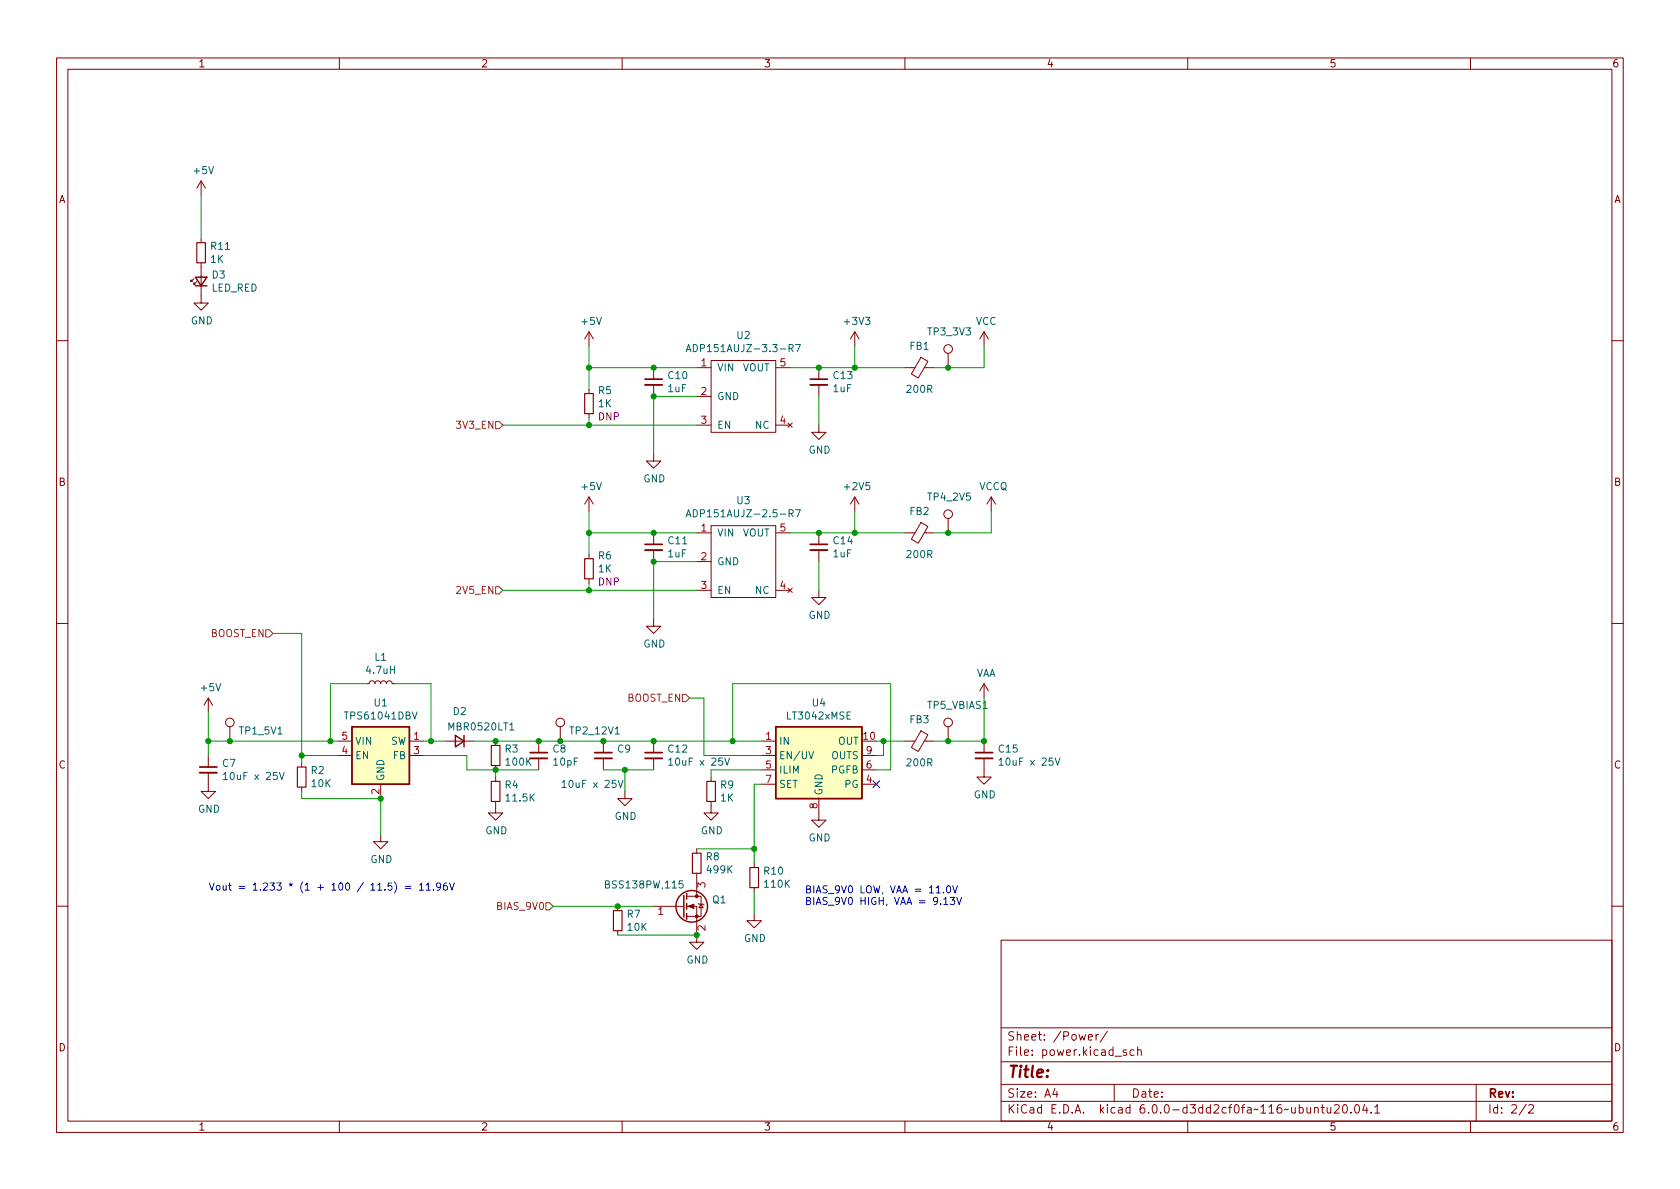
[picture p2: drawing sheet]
<svg xmlns="http://www.w3.org/2000/svg" width="297mm" height="210mm" viewBox="0 0 297 210" stroke-linecap="round" stroke-linejoin="round" font-family="sans-serif">
<g fill="none" stroke="#840000" stroke-width=".18">
<path d="M10 10.2h277v190.1h-277zM12 12.2h273v186.1h-273zM60 10.2v2M110 10.2v2M160 10.2v2M210 10.2v2M260 10.2v2M35.6 32l-.8 1.3M35.6 32v2.5M35.6 32l.7 1.3M34.3 49.3l-.5 .5v-.3v.3h.2M34.8 49.8l-.5 .5v-.3v.3h.2"/>
<path d="M35.6 46.5v7.1h1.2l-1.2 1.3-1.3-1.3h1.3M35.6 42.2v.7M104.1 58.7v2.5M104.1 58.7l-.7 1.2M104.1 58.7l.8 1.2M151.1 58.7v2.5M151.1 58.7l-.7 1.2M151.1 58.7l.8 1.2M174 58.7v2.5M174 58.7l-.8 1.2M174 58.7l.8 1.2M10 60.2h2"/>
<path d="M104.1 68.8v.8M104.1 73.1v.8M115.6 65v2.1M115.6 68.1v2M123.2 65h2.5M123.2 70.1h2.5M123.2 75.2h2.5M125.7 63.7h11.5v12.7h-11.5zM137.2 65h2.5M137.2 75.2h2.5M139.3 74.8l.8 .8M140.1 74.8l-.8 .8"/>
<path d="M144.8 75.2v1.2h1.2l-1.2 1.3-1.3-1.3h1.3M144.8 65v2.1M144.8 68.1v2M160 65h1.8M162.8 63.2l1.3 .7-1.7 2.9-1.3-.7zM163.4 65h1.7M167.6 62.5v2.5M285 60.2h2M104.1 87.9v2.5M104.1 98v.8M104.1 87.9l-.7 1.2M104.1 87.9l.8 1.2"/>
<path d="M115.6 80.3v1.2h1.2l-1.2 1.3-1.3-1.3h1.3M115.6 94.2v2.1M115.6 97.3v2M123.2 94.2h2.5M123.2 99.3h2.5M125.7 93h11.5v12.7h-11.5zM137.2 94.2h2.5M144.8 94.2v2.1M144.8 97.3v2M151.1 87.9l-.7 1.2M151.1 87.9v2.5M151.1 87.9l.8 1.2"/>
<path d="M160 94.2h1.8M162.8 92.4l1.3 .7-1.7 3-1.3-.8zM163.4 94.2h1.7M167.6 91.7v2.5M175.3 87.9l-.8 1.2M175.3 87.9v2.5M175.3 87.9l.7 1.2M10 110.2h2M104.1 102.4v.7M115.6 109.5v1.2h1.2l-1.2 1.3-1.3-1.3h1.3M123.2 104.4h2.5M137.2 104.4h2.5"/>
<path d="M139.3 104l.8 .8M140.1 104l-.8 .8M144.8 104.4v1.3h1.2l-1.2 1.2-1.3-1.2h1.3M285 110.2h2M36.8 136.6v3.3h1.3l-1.3 1.3-1.2-1.3h1.2M36.8 123.4l-.7 1.3M36.8 123.4v2.6M36.8 133.6v2M36.8 123.4l.8 1.3M40.6 128.5v2.6M53.3 134.9v.7M53.3 139.2v.7"/>
<path d="M59.7 131.1h2.5M59.7 133.6h2.5M64.8 120.9h.5l.1-.4 .4-.1 .3 .1 .2 .4 .1-.3 .3-.2 .4 .1 .2 .4 .2-.4 .4-.1 .3 .2 .1 .3 .2-.4 .3-.1 .4 .1 .1 .4h.5M67.3 138.7v2.5M72.4 131.1h2.5M72.4 133.6h2.5M78.7 131.1h5.1M87.6 131.1v.7M87.6 135.4v.7M87.6 137.4v.8M95.2 131.1v2M95.2 134.1v2"/>
<path d="M99.1 128.5v2.6M106.7 131.1v2M106.7 134.1v2M110.5 139.9v1.3h1.3l-1.3 1.3-1.3-1.3h1.3M115.6 131.1v2M115.6 134.1v2M125.7 137.4v.8M134.6 131.1h2.6M134.6 133.6h2.6M134.6 138.7h2.6M134.6 136.1h2.6M152.4 133.6h2.5"/>
<path d="M152.4 138.7h2.5M152.4 136.1h2.5M160 131.1h1.8M162.8 129.2l1.3 .7-1.7 3-1.3-.7zM163.4 131.1h1.7M167.6 128.5v2.6M174 134.1v3.3h1.3l-1.3 1.3-1.3-1.3h1.3M174 120.9l-.8 1.3M174 120.9v2.5M174 131.1v2M174 120.9l.8 1.3M67.3 147.6v1.2h1.3l-1.3 1.3-1.3-1.3h1.3"/>
<path d="M87.6 141.7v2.1h1.3l-1.3 1.2-1.2-1.2h1.2M121.4 158.5h2.6v3.5h-2.6M123.2 150.1v.8M123.2 154.4v4.1M123.4 159.8l.2 .1h.7l.2 .1M124 159.9l.3 .6h-.7zM125.7 141.7v2.1h1.3l-1.3 1.2-1.2-1.2h1.2M133.3 152.6v.8M133.3 157v.7M144.8 141.2v3.8h1.2l-1.2 1.3-1.3-1.3h1.3M10 160.2h2M109.2 160.3v.7"/>
<path d="M109.2 164.6v.7M115.6 160.3h5.3M121.4 160.3h1.8v6.3h1.3l-1.3 1.3-1.3-1.3h1.3M133.3 161.5v1.3h1.3l-1.3 1.3-1.2-1.3h1.2M177 166.3h108v32h-108zM285 160.2h2M60 198.3v2M110 198.3v2M160 198.3v2M177 194.8h108M177 191.8h108M177 187.8h108"/>
<path d="M177 181.8h108M186.5 192.5l-.4 1h1M186.9 193v1M192.4 183.4l.7-.1v-.3l-.5-.1-.2 .2 .1 .8h.6M193.8 182.9v1M194.2 182.9l-.3 .1-.1 .2M195.8 182.4l-1.3 1.9M197 191.8v3M199.1 185.7l-.3-.1-.2 .2v.3l.5 .1v.4h-.5M200.5 185.7l-.4-.1-.3 .3v.4l.1 .3h.6M201.1 185.8l.3-.2 .3 .1 .1 .9M201.1 185.1v1.5"/>
<path d="M210 198.3v2M232.4 196l.2-.2 .4 .1 .1 .9M232.4 195.8v1M233.6 195.8h.5M233.8 195.3v1.3l.3 .2M234.6 195.8l.1 1h.4l.2-.1M235.3 195.8v1M235.9 195.5l.6-.2 .2 .2 .1 .3-.9 1h.9M237.6 195.4l.1-.1a.81 .81 0 0 1 .6 .7 .81 .81 0 0 1-.3 .8h-.1a.81 .81 0 0 1-.6-.6 .81 .81 0 0 1 .3-.8zM238.9 196.7v.1M239.7 195.4l.2-.1a.81 .81 0 0 1 .5 .7 .81 .81 0 0 1-.3 .8h-.1a.81 .81 0 0 1-.6-.6 .81 .81 0 0 1 .3-.8zM241.3 195.3l-.4 1h1"/>
<path d="M241.6 195.8v1M242.4 196.7v.1M243.1 195.8l.4-.5v1.5M243.1 196.8h.8M260 198.3v2M261 191.8v6.5M269.9 195.3l-1.3 1.9M270.3 195.5l.6-.2 .2 .2 .1 .3-1 1h1"/>
<circle cx="167.6" cy="61.7" r=".76"/>
<circle cx="167.6" cy="90.9" r=".76"/>
<circle cx="40.6" cy="127.8" r=".76"/>
<circle cx="99.1" cy="127.8" r=".76"/>
<circle cx="167.6" cy="127.8" r=".76"/>
</g>
<path d="M114 68.1h3.1M143.3 68.1h3M114 97.3h3.1M143.3 97.3h3M35.3 136.6h3.1M93.7 134.1h3.1M105.2 134.1h3M114 134.1h3.1M172.5 134.1h3" fill="none" stroke="#840000" stroke-width=".33"/>
<path d="M114 67.1h3.1M143.3 67.1h3M114 96.3h3.1M143.3 96.3h3M35.3 135.6h3.1M93.7 133.1h3.1M105.2 133.1h3M114 133.1h3.1M172.5 133.1h3" fill="none" stroke="#840000" stroke-width=".3"/>
<path d="M34.8 42.9h1.5v3.6h-1.5zM103.4 69.6h1.5v3.5h-1.5zM103.4 98.8h1.5v3.6h-1.5zM52.6 135.6h1.5v3.6h-1.5zM86.9 131.8h1.5v3.6h-1.5zM86.9 138.2h1.5v3.5h-1.5zM125 138.2h1.5v3.5h-1.5zM122.4 150.9h1.6v3.5h-1.6zM132.6 153.4h1.5v3.6h-1.5zM108.5 161h1.5v3.6h-1.5z" fill="none" stroke="#840000" stroke-width=".2"/>
<g fill="#ffffc2" stroke="#ffffc2" stroke-width=".18">
<path d="M137.2 128.5h15.2v12.7h-15.2z"/>
<path d="M62.2 128.5h10.2v10.2h-10.2z"/>
</g>
<g fill="none" stroke="#840000" stroke-width=".25">
<path d="M34.5 49h2.1l-1 1.5zM34.5 50.5h2.1M62.2 128.5h10.2v10.2h-10.2zM80.5 130l1.5 1.1-1.5 1zM82 130v2.1M137.2 128.5h15.2v12.7h-15.2zM120.9 158.4v3.8M121.4 158v1M121.4 159.8v1M121.4 161.5v1.1"/>
<circle cx="122.3" cy="160.3" r="2.79"/>
</g>
<g fill="none" stroke="#006464" stroke-width=".18">
<path d="M121.3 62.2l.4-1.3 .5 1.3M121.4 61.8h.6M140.7 60.9h.8l-.5 1.3M121.3 91.4l.4-1.3 .5 1.3M121.4 91h.6M140.7 90.1h.8l-.5 1.3M39.5 136.9l.4-.3v1.3M39.5 137.9h.7M49.4 136.6l.4 1.3 .5-1.3M90.1 129.1h.8M99.4 138.3l.3-.3v1.3M99.4 139.3h.7"/>
<path d="M109.3 138l.4 1.3 .4-1.3M118.2 134.4l.4-.4v1.3M118.2 135.3h.8M128.1 134l.5 1.3 .4-1.3M143 132.9l.4 1.3 .5-1.3M176.6 134.4l.4-.4v1.3M176.6 135.3h.8M186.6 134l.4 1.3 .4-1.3M120.7 155.8h-.6v.6l.1-.2 .5 .1 .1 .2-.1 .4-.2 .1-.4-.1"/>
</g>
<g fill="#840000" stroke="#840000" stroke-width=".18">
<path d="M121.7 160.3l1-.4v.7z"/>
<circle cx="123.2" cy="162" r=".25"/>
<circle cx="123.2" cy="158.5" r=".25"/>
</g>
<path d="M87.6 74.5h.7l.6 .7-.6 .6h-.7zM47 111.4h.6l.7 .6-.7 .6h-.6zM87.6 103.8h.7l.6 .6-.6 .6h-.7zM120.6 122.8h.7l.6 .6-.6 .7h-.7zM96.5 159.6h.7l.6 .7-.6 .6h-.7z" fill="none" stroke="#725600" stroke-width=".18"/>
<g fill="none" stroke="#0000c2" stroke-width=".18">
<path d="M69.3 156.1h-.6l-.1 .6 .2-.1 .4 .1 .1 .2v.4l-.2 .1-.5-.1M69.7 156a1.46 1.46 0 0 1 0 1.9M71.7 156.7h.9M71.7 157.1h.9M74.2 156.5l.3-.4v1.3M74.2 157.4h.7M75.4 156.5l.3-.4v1.3M75.4 157.4h.7M76.6 157.3v.1M77.9 156.7l-.2 .2h-.4l-.1-.2 .1-.5 .4-.1 .1 .2a.84 .84 0 0 1-.3 1.1h-.2M79 156.1l-.4 .1a.86 .86 0 0 0 0 1.2l.5-.1v-.4l-.2-.3h-.3l-.2 .3M79.5 156.1l.4 1.3 .4-1.3"/>
<path d="M166.8 157.8v.1M166.9 159l.3-.3v1.2M166.9 159.9h.7M167.5 156.7l.2-.1a.68 .68 0 0 1 .4 .7 .68 .68 0 0 1-.4 .6 .84 .84 0 0 1-.2-1.2zM168 158.7h.8l-.4 .5 .3 .1v.5l-.1 .1-.6-.1M168.4 156.6l.5 1.3 .4-1.3M169.2 158.7l.4 1.2 .4-1.2"/>
</g>
<g fill="none" stroke="#009600" stroke-width=".18">
<path d="M35.6 34.5v7.7M88.9 75.2h34.3M104.1 61.2v7.6M104.1 73.9v1.3M104.1 65h19.1M123.2 70.1h-7.6v10.2M139.7 65h20.3M144.8 70.1v5.1M151.1 61.2v3.8M174 61.2v3.8h-8.9M104.1 90.4v7.6M104.1 94.2h19.1"/>
<path d="M123.2 99.3h-7.6v10.2M139.7 94.2h20.3M144.8 99.3v5.1M151.1 90.4v3.8M175.3 90.4v3.8h-10.2M48.3 112h5v22.9M88.9 104.4h34.3M104.1 103.1v1.3M36.8 131.1h22.9M36.8 126v7.6M53.3 139.9v1.3h14v6.4M53.3 133.6h6.4"/>
<path d="M64.8 120.9h-6.4v10.2M69.8 120.9h6.4v10.2M74.9 131.1h3.8M74.9 133.6h7.6v2.5h12.7M83.8 131.1h50.8M87.6 136.1v1.3M106.7 136.1h8.9M110.5 136.1v3.8M121.9 123.4h2.6v10.2h10.1M129.5 131.1v-10.2h28v15.2h-2.6M134.6 136.1h-8.9v1.3M134.6 138.7h-1.3v13.9"/>
<path d="M154.9 131.1h5.1M156.2 131.1v2.5h-1.3M174 123.4v7.7h-8.9M123.2 150.1h10.1M133.3 157.7v3.8M97.8 160.3h17.8M109.2 165.3h14"/>
</g>
<path d="M154.3 138.1l1.2 1.2M155.5 138.1l-1.2 1.2" fill="none" stroke="#000084" stroke-width=".18"/>
<g fill="#009600" stroke="#009600" stroke-width=".18">
<circle cx="76.2" cy="131.1" r=".46"/>
<circle cx="53.3" cy="133.6" r=".46"/>
<circle cx="58.4" cy="131.1" r=".46"/>
<circle cx="87.6" cy="136.1" r=".46"/>
<circle cx="67.3" cy="141.2" r=".46"/>
<circle cx="104.1" cy="75.2" r=".46"/>
<circle cx="104.1" cy="65" r=".46"/>
<circle cx="104.1" cy="94.2" r=".46"/>
<circle cx="104.1" cy="104.4" r=".46"/>
<circle cx="115.6" cy="99.3" r=".46"/>
<circle cx="115.6" cy="94.2" r=".46"/>
<circle cx="115.6" cy="65" r=".46"/>
<circle cx="115.6" cy="70.1" r=".46"/>
<circle cx="110.5" cy="136.1" r=".46"/>
<circle cx="115.6" cy="131.1" r=".46"/>
<circle cx="129.5" cy="131.1" r=".46"/>
<circle cx="87.6" cy="131.1" r=".46"/>
<circle cx="109.2" cy="160.3" r=".46"/>
<circle cx="95.2" cy="131.1" r=".46"/>
<circle cx="123.2" cy="165.3" r=".46"/>
<circle cx="106.7" cy="131.1" r=".46"/>
<circle cx="99.1" cy="131.1" r=".46"/>
<circle cx="133.3" cy="150.1" r=".46"/>
<circle cx="156.2" cy="131.1" r=".46"/>
<circle cx="167.6" cy="131.1" r=".46"/>
<circle cx="174" cy="131.1" r=".46"/>
<circle cx="151.1" cy="65" r=".46"/>
<circle cx="144.8" cy="94.2" r=".46"/>
<circle cx="167.6" cy="94.2" r=".46"/>
<circle cx="167.6" cy="65" r=".46"/>
<circle cx="144.8" cy="65" r=".46"/>
<circle cx="151.1" cy="94.2" r=".46"/>
<circle cx="36.8" cy="131.1" r=".46"/>
<circle cx="40.6" cy="131.1" r=".46"/>
</g>
<text font-size="2.8" fill="#840000" x="178" y="190.6">Title:</text>
<g font-size="2.1" fill="#840000">
<text x="178" y="184">Sheet: /Power/</text>
<text x="178" y="186.7">File: power.kicad_sch</text>
<text x="178" y="196.9">KiCad E.D.A. kicad 6.0.0-d3dd2cf0fa~116~ubuntu20.04.1</text>
<text x="178" y="194.1">Size: A4</text>
<text x="200" y="194.1">Date:</text>
<text x="263" y="194.1">Rev:</text>
<text x="263" y="196.9">Id: 2/2</text>
</g>
<g font-size="1.8" fill="#840000">
<text x="35" y="11.9">1</text>
<text x="85" y="11.9">2</text>
<text x="135" y="11.9">3</text>
<text x="185" y="11.9">4</text>
<text x="235" y="11.9">5</text>
<text x="285" y="11.9">6</text>
<text x="10.3" y="35.9">A</text>
<text x="285.3" y="35.9">A</text>
<text x="10.3" y="85.9">B</text>
<text x="285.3" y="85.9">B</text>
<text x="10.3" y="135.9">C</text>
<text x="285.3" y="135.9">C</text>
<text x="10.3" y="185.9">D</text>
<text x="285.3" y="185.9">D</text>
<text x="35" y="199.9">1</text>
<text x="85" y="199.9">2</text>
<text x="135" y="199.9">3</text>
<text x="185" y="199.9">4</text>
<text x="235" y="199.9">5</text>
<text x="285" y="199.9">6</text>
</g>
<g font-size="1.8" fill="#006464">
<text x="34.3" y="30.8">+5V</text>
<text x="37.2" y="46.5">1K</text>
<text x="37.4" y="44.2">R11</text>
<text x="37.3" y="51.6">LED_RED</text>
<text x="37.5" y="49.2">D3</text>
<text x="33.7" y="57.3">GND</text>
<text x="102.9" y="57.4">+5V</text>
<text x="130.3" y="59.9">U2</text>
<text x="149.4" y="57.4">+3V3</text>
<text x="164.2" y="59.3">TP3_3V3</text>
<text x="172.5" y="57.4">VCC</text>
<text x="122.8" y="62.2">ADP151AUJZ-3.3-R7</text>
<text x="126.7" y="65.7">VIN</text>
<text x="131.2" y="65.7">VOUT</text>
<text x="160.9" y="61.8">FB1</text>
<text x="105.8" y="69.7">R5</text>
<text x="118.1" y="69.3">1uF</text>
<text x="118.2" y="67">C10</text>
<text x="126.7" y="70.7">GND</text>
<text x="147.3" y="69.3">1uF</text>
<text x="147.4" y="67">C13</text>
<text x="160.4" y="69.5">200R</text>
<text x="105.8" y="72">1K</text>
<text x="126.7" y="75.8">EN</text>
<text x="133.6" y="75.8">NC</text>
<text x="142.9" y="80.2">GND</text>
<text x="102.9" y="86.7">+5V</text>
<text x="113.7" y="85.3">GND</text>
<text x="130.3" y="89.1">U3</text>
<text x="149.4" y="86.7">+2V5</text>
<text x="164.2" y="88.5">TP4_2V5</text>
<text x="173.1" y="86.7">VCCQ</text>
<text x="122.8" y="91.5">ADP151AUJZ-2.5-R7</text>
<text x="126.7" y="94.9">VIN</text>
<text x="131.2" y="94.9">VOUT</text>
<text x="160.9" y="91.1">FB2</text>
<text x="105.8" y="98.9">R6</text>
<text x="105.8" y="101.2">1K</text>
<text x="118.1" y="98.5">1uF</text>
<text x="118.2" y="96.2">C11</text>
<text x="126.7" y="99.9">GND</text>
<text x="147.3" y="98.5">1uF</text>
<text x="147.4" y="96.2">C14</text>
<text x="160.4" y="98.7">200R</text>
<text x="126.7" y="105">EN</text>
<text x="133.6" y="105">NC</text>
<text x="142.9" y="109.4">GND</text>
<text x="64.9" y="119.1">4.7uH</text>
<text x="66.3" y="116.8">L1</text>
<text x="113.7" y="114.5">GND</text>
<text x="172.5" y="119.7">VAA</text>
<text x="35.6" y="122.2">+5V</text>
<text x="66.2" y="124.9">U1</text>
<text x="143.6" y="124.9">U4</text>
<text x="164" y="125.3">TP5_VBIAS1</text>
<text x="42.5" y="129.9">TP1_5V1</text>
<text x="61.3" y="127.2">TPS61041DBV</text>
<text x="62.7" y="131.7">VIN</text>
<text x="69" y="131.7">SW</text>
<text x="79.5" y="129.2">MBR0520LT1</text>
<text x="80.1" y="126.4">D2</text>
<text x="101" y="129.9">TP2_12V1</text>
<text x="137.7" y="131.7">IN</text>
<text x="139.3" y="127.2">LT3042xMSE</text>
<text x="148.2" y="131.7">OUT</text>
<text x="160.9" y="127.9">FB3</text>
<text x="39.4" y="135.6">C7</text>
<text x="40.2" y="137.9">10uF x 25V</text>
<text x="55" y="136.9">R2</text>
<text x="62.7" y="134.2">EN</text>
<text x="69.5" y="134.2">FB</text>
<text x="89.3" y="133.1">R3</text>
<text x="89.5" y="135.4">100K</text>
<text x="97.8" y="133.1">C8</text>
<text x="97.9" y="135.4">10pF</text>
<text x="109.2" y="133.1">C9</text>
<text x="118.2" y="133.1">C12</text>
<text x="118.9" y="135.4">10uF x 25V</text>
<text x="137.7" y="134.2">EN/UV</text>
<text x="137.7" y="136.8">ILIM</text>
<text x="147" y="136.8">PGFB</text>
<text x="147" y="134.2">OUTS</text>
<text x="160.4" y="135.5">200R</text>
<text x="176.6" y="133.1">C15</text>
<text x="177.3" y="135.4">10uF x 25V</text>
<text x="35" y="143.7">GND</text>
<text x="55.1" y="139.2">10K</text>
<text x="67.9" y="138.2" transform="rotate(-90 67.9 138.2)">GND</text>
<text x="89.3" y="139.4">R4</text>
<text x="89.6" y="141.7">11.5K</text>
<text x="100.1" y="139.3">10uF x 25V</text>
<text x="127.4" y="139.4">R9</text>
<text x="127.4" y="141.7">1K</text>
<text x="137.7" y="139.3">SET</text>
<text x="145.4" y="140.7" transform="rotate(-90 145.4 140.7)">GND</text>
<text x="149.3" y="139.3">PG</text>
<text x="172.2" y="141.2">GND</text>
<text x="85.8" y="147.5">GND</text>
<text x="108.7" y="145">GND</text>
<text x="123.9" y="147.5">GND</text>
<text x="142.9" y="148.8">GND</text>
<text x="65.5" y="152.6">GND</text>
<text x="124.9" y="152.1">R8</text>
<text x="125.1" y="154.4">499K</text>
<text x="135.2" y="154.7">R10</text>
<text x="107.5" y="157.1">BSS138PW,115</text>
<text x="126" y="159.7">Q1</text>
<text x="135.3" y="157">110K</text>
<text x="110.9" y="162.3">R7</text>
<text x="111" y="164.6">10K</text>
<text x="131.5" y="166.6">GND</text>
<text x="121.4" y="170.4">GND</text>
</g>
<g font-size="1.8" fill="#a90000">
<text x="124" y="64.8">1</text>
<text x="137.9" y="64.8">5</text>
<text x="124" y="69.8">2</text>
<text x="124" y="74.9">3</text>
<text x="137.9" y="74.9">4</text>
<text x="124" y="94">1</text>
<text x="137.9" y="94">5</text>
<text x="124" y="99.1">2</text>
<text x="124" y="104.1">3</text>
<text x="137.9" y="104.1">4</text>
<text x="60.5" y="130.8">5</text>
<text x="73.2" y="130.8">1</text>
<text x="135.4" y="130.8">1</text>
<text x="152.7" y="130.8">10</text>
<text x="60.5" y="133.3">4</text>
<text x="73.2" y="133.3">3</text>
<text x="135.4" y="133.3">3</text>
<text x="135.4" y="135.9">5</text>
<text x="153.2" y="135.9">6</text>
<text x="153.2" y="133.3">9</text>
<text x="67.1" y="140.4" transform="rotate(-90 67.1 140.4)">2</text>
<text x="135.4" y="138.4">7</text>
<text x="144.5" y="143" transform="rotate(-90 144.5 143)">8</text>
<text x="153.2" y="138.4">4</text>
<text x="116.3" y="161.8">1</text>
<text x="124.7" y="157" transform="rotate(-90 124.7 157)">3</text>
<text x="124.7" y="164.6" transform="rotate(-90 124.7 164.6)">2</text>
</g>
<g font-size="1.8" fill="#725600">
<text x="80.9" y="75.8">3V3_EN</text>
<text x="80.9" y="105">2V5_EN</text>
<text x="37.2" y="112.6">BOOST_EN</text>
<text x="110.8" y="124.1">BOOST_EN</text>
<text x="88.1" y="160.9">BIAS_9V0</text>
</g>
<g font-size="1.8" fill="#840084">
<text x="105.8" y="74.3">DNP</text>
<text x="105.8" y="103.5">DNP</text>
</g>
<g font-size="1.8" fill="#0000c2">
<text x="36.8" y="157.5">Vout = 1.233 * (1 + 100 / 11.5) = 11.96V</text>
<text x="142.2" y="158">BIAS_9V0 LOW, VAA = 11.0V</text>
<text x="142.2" y="160">BIAS_9V0 HIGH, VAA = 9.13V</text>
</g>
</svg>
